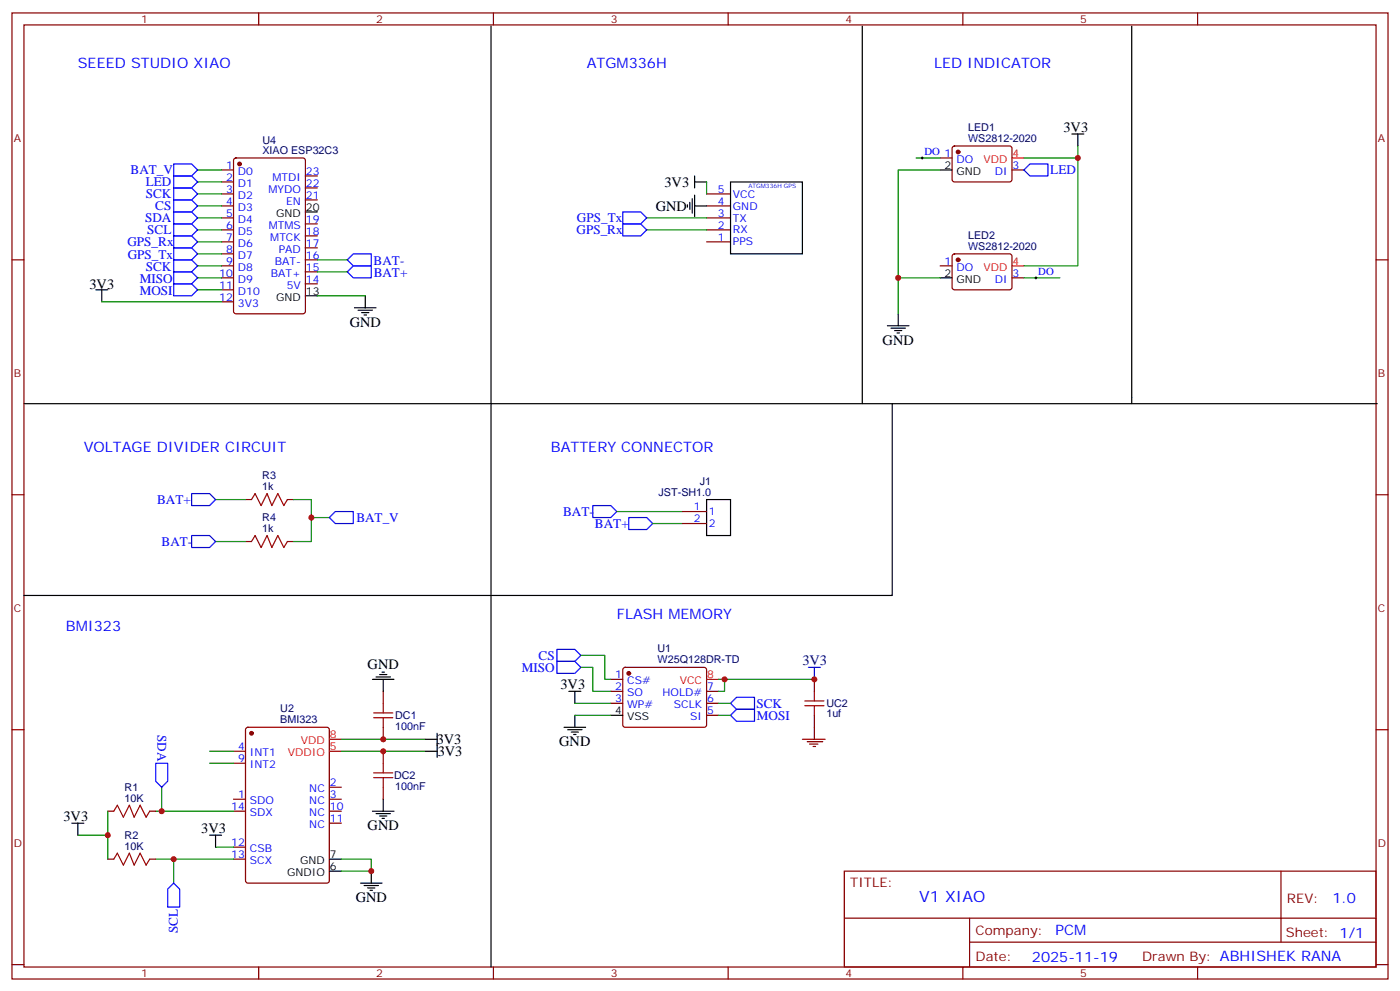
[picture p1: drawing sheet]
<svg xmlns="http://www.w3.org/2000/svg" width="412mm" height="292mm" viewBox="0 0 412 292" stroke-linecap="round" stroke-linejoin="round" font-family="sans-serif">
<g fill="none" stroke="#870000" stroke-width=".35">
<path d="M3.5 3.8h405.4v284.3h-405.4zM7.1 7.3h398.2v277.3h-398.2zM76.2 3.8v3.5M145.3 3.8v3.5M214.5 3.8v3.5M283.6 3.8v3.5M352.8 3.8v3.5M65.3 57.1h3.5M65.3 50h3.5M65.3 53.6h3.5M69 46.7l.5-.2h19.8l.6 .4 .1 44.8-.5 .6-20 .1-.7-.5v-44.7zM90 51.8h3.5"/>
<path d="M90 55.3h3.5M90 58.8h3.5M208.1 57.1h7.1M276.9 46.5h3.6M280.7 43.2l.5-.2h16.5l.4 .7-.1 9.4-.6 .5-16.5-.1-.4-.7v-9.1zM298.1 50h3.5M3.5 76.5h3.6M65.3 60.6h3.5M65.3 64.1h3.5M65.3 67.7h3.5M65.3 71.2h3.5M65.3 78.2h3.5"/>
<path d="M65.3 74.7h3.5M90 76.5h3.5M90 65.9h3.5M90 69.4h3.5M90 73h3.5M208.1 60.6h7.1M208.1 64.1h7.1M208.1 67.7h7.1M208.1 71.2h7.1M276.9 78.2h3.6M280.7 74.9l.5-.2 16.5 .1 .4 .6-.1 9.5-.6 .4-16.5-.1-.4-.6v-9.2zM405.3 76.5h3.6"/>
<path d="M65.3 81.8h3.5M65.3 88.8h3.5M65.3 85.3h3.5M90 80h3.5M90 83.5h3.5M298.1 81.8h3.5M3.5 145.6h3.6M72.3 147h1.8M72.3 159.4h1.8M84.7 147h1.7M84.7 159.4h1.7M201.1 150.6h7"/>
<path d="M201.1 154.1h7M405.3 145.6h3.6M179.9 200h3.5M183.7 196.6l.4-.2h23.3l.5 .2 .2 .5v16.5l-.7 .5-23.5-.1-.5-.6v-16.3zM239.9 200v3.5M3.5 214.8h3.6M72.6 214.3l.4-.2h23.3l.7 .4v44.7l-.4 .7h-23.6l-.6-.4-.1-44.7zM112.9 203.5v3.5M112.9 214.1v3.5M179.9 203.5h3.5M179.9 207h3.5M208.1 203.5h3.6"/>
<path d="M208.1 207h3.6M208.1 210.5h3.6M239.9 210.5v3.6M405.3 214.8h3.6M31.7 238.8h1.8M44.1 238.8h1.8M68.8 221.1h3.5M68.8 224.6h3.5M68.8 235.2h3.5M68.8 238.8h3.5M97 235.2h3.5M97 238.8h3.5"/>
<path d="M97 231.7h3.5M112.9 221.1v3.5M112.9 231.7v3.5M31.7 252.9h1.8M44.1 252.9h1.8M68.8 249.3h3.5M68.8 252.9h3.5M97 242.3h3.5M248.7 256.4h156.6v28.2h-156.6zM377.3 256.4v20.9M248.7 270.2h156.5M285.6 277.3h119.6"/>
<path d="M285.6 270.2v14.2M3.5 283.9h3.6M76.2 284.6v3.5M145.3 284.6v3.5M214.5 284.6v3.5M283.6 284.6v3.5M352.8 284.6v3.5M405.3 283.9h3.6"/>
</g>
<g fill="none" stroke="#000" stroke-width=".35">
<path d="M144.6 7.7v276.9M254 7.7v111.1M333.4 7.7v111.1M315.7 39.4h3.6M317.5 39.4v3.6M203.2 59.5v2.2M203.9 58.5v4.2M204.6 53.6h3.5M204.6 51.8v3.5M204.6 57.4v6.4M215.2 53.6h21.2v21.1h-21.2zM276.9 50h3.6"/>
<path d="M90 62.4h3.5M202.5 60.3v.7M204.6 60.6h3.5M28.2 85.3h3.5M30 85.3v3.5M90 87.1h3.5M104.4 90.6h6.4M105.5 91.3h4.2M106.5 92h2.2M107.2 92.7h.7M107.6 87.1v3.5M261.4 95.9h6.4"/>
<path d="M262.5 96.6h4.2M263.5 97.3h2.1M264.2 98h.7M264.6 92.4v3.5M276.9 81.8h3.6M7.1 118.8h398.6M262.8 118.8v56.5h-255.7M208.1 147h7.1v10.6h-7.1zM109.7 200h6.4M110.8 199.2h4.2M111.8 198.5h2.1M112.5 197.8h.7"/>
<path d="M112.9 200v3.5M125.2 217.6h3.6M128.8 215.8v7.1M166.2 214.1h6.3M167.2 214.8h4.2M167.6 203.5h3.5M168.3 215.5h2.1M169 216.2h.7M169.3 203.5v3.5M169.3 210.5v3.6M179.9 210.5h3.5M109.7 238.8h6.4"/>
<path d="M110.8 239.5h4.2M112.9 235.2v3.6M125.2 221.1h3.6M21.2 242.3h3.5M22.9 242.3v3.5M61.7 245.8h3.6M63.5 245.8v3.5M97 256.4h3.5M97 252.9h3.5M106.2 259.9h6.3M109.4 256.4v3.5M111.8 240.2h2.1"/>
<path d="M112.5 240.9h.7M107.2 260.6h4.3M108.3 261.3h2.1M109 262h.7"/>
</g>
<g fill="#870000" stroke="#870000" stroke-width=".35">
<circle cx="74.1" cy="215.8" r=".53"/>
<circle cx="282.2" cy="76.5" r=".53"/>
<circle cx="282.2" cy="44.7" r=".53"/>
<circle cx="185.2" cy="198.2" r=".53"/>
<circle cx="70.6" cy="48.3" r=".53"/>
</g>
<path d="M298.1 46.5h3.5M298.1 78.2h3.5M208.1 200h3.6M97 217.6h3.5M97 221.1h3.5" fill="none" stroke="#f00" stroke-width=".35"/>
<g fill="none" stroke="#008700" stroke-width=".35">
<path d="M58.2 53.6h7.1M58.2 57.1h7.1M58.2 50h7.1M208.1 53.6v3.5M269.9 46.5h7M276.9 50h-12.3v31.8M317.5 43v3.5h-15.9M317.5 46.5v31.7h-15.9M58.2 64.1h7.1M58.2 67.7h7.1M58.2 60.6h7.1M58.2 71.2h7.1"/>
<path d="M58.2 74.7h7.1M58.2 78.2h7.1M93.5 76.5h8.8M190.5 64.1h17.6M190.5 67.7h17.6M30 88.8h35.3M58.2 81.8h7.1M58.2 85.3h7.1M93.5 87.1h14.1M93.5 80h8.8M276.9 81.8h-12.3v10.6M301.6 81.8h10.6"/>
<path d="M63.5 147h8.8M63.5 159.4h8.8M86.4 147h5.3v12.4h-5.3M91.7 152.3h5.3M181.7 150.6h19.4M192.3 154.1h8.8M171.1 196.4h3.5v7.1h5.3M171.1 192.9h7.1v7.1h1.7M211.7 200h28.2M213.4 200v3.5h-1.7M100.5 217.6h24.7M169.3 210.5h10.6"/>
<path d="M169.3 207h10.6M211.7 210.5h3.5M211.7 207h3.5M31.7 238.8v14.1M45.9 238.8h22.9M47.6 231.7v7.1M61.7 221.1h7.1M61.7 224.6h7.1M100.5 221.1h24.7M22.9 245.8h8.8M45.9 252.9h22.9M51.2 252.9v7"/>
<path d="M63.5 249.3h5.3M100.5 252.9h8.9v3.5h-8.9"/>
</g>
<g fill="none" stroke="#a10000" stroke-width=".35">
<path d="M74.1 147l1-1.7 1.8 3.5 1.8-3.5 1.4 3.5 1.7-3.5 1.8 3.5 1.1-1.8M74.1 159.4l1-1.8 1.8 3.5 1.8-3.5 1.4 3.5 1.7-3.5 1.8 3.5 1.1-1.7M110.1 209.8h5.6M110.1 211.2h5.6M112.9 207v2.8M112.9 211.2v2.9M237.1 207.7h5.6M237.1 206.3h5.6M239.9 203.5v2.8M239.9 207.7v2.8M33.5 238.8l1.1-1.8 1.7 3.5 1.8-3.5 1.4 3.5 1.8-3.5 1.7 3.5 1.1-1.7M110.1 227.5h5.6"/>
<path d="M110.1 228.9h5.6M112.9 224.6v2.9M112.9 228.9v2.8M33.5 252.9l1.1-1.8 1.7 3.5 1.8-3.5 1.4 3.5 1.8-3.5 1.7 3.5 1.1-1.7"/>
</g>
<g fill="none" stroke="#00f" stroke-width=".35">
<path d="M51.2 51.8h5.2l1.8 1.8-1.8 1.7h-5.2zM51.2 55.3h5.2l1.8 1.8-1.8 1.7h-5.2zM51.2 58.8h5.2l1.8 1.8-1.8 1.8h-5.2zM51.2 48.3h5.2l1.8 1.7-1.8 1.8h-5.2zM303.4 48.3h5.3v3.5h-5.3l-1.8-1.8zM51.2 65.9h5.2l1.8 1.8-1.8 1.7h-5.2zM51.2 62.4h5.2l1.8 1.7-1.8 1.8h-5.2zM51.2 69.4h5.2l1.8 1.8-1.8 1.8h-5.2zM51.2 76.5h5.2l1.8 1.7-1.8 1.8h-5.2zM51.2 73h5.2l1.8 1.7-1.8 1.8h-5.2zM104.1 78.2h5.3v3.6h-5.3l-1.8-1.8zM104.1 74.7h5.3v3.5h-5.3l-1.8-1.7z"/>
<path d="M183.4 65.9h5.3l1.8 1.8-1.8 1.7h-5.3zM183.4 62.4h5.3l1.8 1.7-1.8 1.8h-5.3zM51.2 83.5h5.2l1.8 1.8-1.8 1.8h-5.2zM51.2 80h5.2l1.8 1.8-1.8 1.7h-5.2zM56.4 145.3h5.3l1.8 1.7-1.8 1.8h-5.3zM56.4 157.6h5.3l1.8 1.8-1.8 1.7h-5.3zM97 152.3l1.8-1.7h5.3v3.5h-5.3zM174.6 148.8h5.3l1.8 1.8-1.8 1.7h-5.3zM185.2 152.3h5.3l1.8 1.8-1.8 1.8h-5.3zM164 194.7h5.3l1.8 1.7-1.8 1.8h-5.3zM164 191.1h5.3l1.8 1.8-1.8 1.8h-5.3zM238.1 196.4h3.6"/>
<path d="M239.9 196.4v3.6M215.2 210.5l1.8-1.7h5.2v3.5h-5.2zM215.2 207l1.8-1.8h5.2v3.6h-5.2zM45.9 224.6h3.5v5.3l-1.8 1.8-1.7-1.8zM51.2 259.9l1.7 1.8v5.3h-3.5v-5.3z"/>
</g>
<path d="M236.4 217.6h6.7M237.8 218.3h4.6M238.5 219h2.4M239.5 219.7h.7M239.9 214.1v3.5" fill="none" stroke="#800000" stroke-width=".35"/>
<path d="M271.3 46.5h.7M271.6 46.1v.7M304.8 81.8h.7M305.2 81.4v.7" fill="none" stroke="#000" stroke-width=".29"/>
<g fill="#c00">
<circle cx="31.8" cy="245.8" r=".88"/>
<circle cx="109.4" cy="256.4" r=".88"/>
<circle cx="47.6" cy="238.8" r=".88"/>
<circle cx="51.2" cy="252.9" r=".88"/>
<circle cx="112.9" cy="217.6" r=".88"/>
<circle cx="112.9" cy="221.1" r=".88"/>
<circle cx="91.7" cy="152.3" r=".88"/>
<circle cx="239.9" cy="200" r=".88"/>
<circle cx="213.4" cy="200" r=".88"/>
<circle cx="264.6" cy="81.8" r=".88"/>
<circle cx="317.5" cy="46.5" r=".88"/>
</g>
<text font-size="4.6" fill="#00f" x="270.8" y="265.4">V1 XIAO</text>
<g font-size="4.2" fill="#00f">
<text x="22.9" y="20">SEEED STUDIO XIAO</text>
<text x="172.9" y="20">ATGM336H</text>
<text x="275.2" y="20">LED INDICATOR</text>
<text x="24.7" y="132.9">VOLTAGE DIVIDER CIRCUIT</text>
<text x="162.3" y="132.9">BATTERY CONNECTOR</text>
<text x="19.4" y="185.8">BMI323</text>
<text x="181.7" y="182.3">FLASH MEMORY</text>
<text x="392.5" y="265.7">1.0</text>
<text x="310.9" y="275.2">PCM</text>
<text x="304" y="283">2025-11-19</text>
</g>
<g font-size="4.2">
<text x="313.3" y="38.7">3V3</text>
<text x="195.7" y="55">3V3</text>
<text x="193.1" y="62">GND</text>
<text x="26.3" y="84.9">3V3</text>
<text x="103" y="96.2">GND</text>
<text x="260" y="101.5">GND</text>
<text x="108.3" y="196.8">GND</text>
<text x="165.1" y="202.8">3V3</text>
<text x="128.6" y="219">3V3</text>
<text x="164.7" y="219.7">GND</text>
<text x="128.9" y="222.5">3V3</text>
<text x="18.7" y="241.6">3V3</text>
<text x="59.3" y="245.1">3V3</text>
<text x="108.3" y="244.4">GND</text>
<text x="104.8" y="265.6">GND</text>
</g>
<text font-size="4.2" fill="#000080" x="236.4" y="195.7">3V3</text>
<g font-size="3.9" fill="#00f">
<text x="38.5" y="51.2">BAT_V</text>
<text x="309.4" y="51.2">LED</text>
<text x="42.9" y="54.8">LED</text>
<text x="43" y="58.2">SCK</text>
<text x="42.7" y="65.3">SDA</text>
<text x="45.8" y="61.9">CS</text>
<text x="169.9" y="65.4">GPS_Tx</text>
<text x="43.4" y="68.9">SCL</text>
<text x="169.8" y="69">GPS_Rx</text>
<text x="37.5" y="72.5">GPS_Rx</text>
<text x="37.7" y="76.2">GPS_Tx</text>
<text x="41.2" y="83.4">MISO</text>
<text x="43" y="79.9">SCK</text>
<text x="110.1" y="78">BAT-</text>
<text x="110.1" y="81.6">BAT+</text>
<text x="41.2" y="86.9">MOSI</text>
<text x="46.3" y="148.2">BAT+</text>
<text x="105" y="153.6">BAT_V</text>
<text x="165.9" y="151.8">BAT-</text>
<text x="175.3" y="155.3">BAT+</text>
<text x="47.6" y="160.6">BAT-</text>
<text x="153.7" y="197.7">MISO</text>
<text x="158.6" y="194.2">CS</text>
<text x="222.8" y="208.3">SCK</text>
<text x="223" y="211.8">MOSI</text>
<text x="46.4" y="216.4" transform="rotate(90 46.4 216.4)">SDA</text>
<text x="52.4" y="274.6" transform="rotate(-90 52.4 274.6)">SCL</text>
</g>
<g font-size="3.9" fill="#800">
<text x="250.5" y="261">TITLE:</text>
<text x="379.1" y="265.7">REV:</text>
<text x="287.4" y="275.2">Company:</text>
<text x="378.7" y="275.8">Sheet: 1/1</text>
<text x="287.4" y="282.9">Date:</text>
<text x="336.4" y="282.9">Drawn By: ABHISHEK RANA</text>
</g>
<g font-size="3.2" fill="#800">
<text x="41.6" y="6.8">1</text>
<text x="110.8" y="6.8">2</text>
<text x="179.9" y="6.8">3</text>
<text x="249.1" y="6.8">4</text>
<text x="318.2" y="6.8">5</text>
<text x="4.1" y="41.9">A</text>
<text x="405.9" y="41.9">A</text>
<text x="4.1" y="111.1">B</text>
<text x="405.9" y="111.1">B</text>
<text x="4.1" y="180.2">C</text>
<text x="405.9" y="180.2">C</text>
<text x="4.1" y="249.3">D</text>
<text x="405.9" y="249.3">D</text>
<text x="41.6" y="287.6">1</text>
<text x="110.8" y="287.6">2</text>
<text x="179.9" y="287.6">3</text>
<text x="249.1" y="287.6">4</text>
<text x="318.2" y="287.6">5</text>
</g>
<g font-size="3.2" fill="#000080">
<text x="285.2" y="41.8">WS2812-2020</text>
<text x="285.2" y="38.6">LED1</text>
<text x="77.3" y="45.4">XIAO ESP32C3</text>
<text x="77.3" y="42.3">U4</text>
<text x="285.2" y="70.3">LED2</text>
<text x="285.2" y="73.6">WS2812-2020</text>
<text x="77.3" y="141">R3</text>
<text x="206.2" y="142.7">J1</text>
<text x="77.3" y="144.2">1k</text>
<text x="194" y="145.9">JST-SH1.0</text>
<text x="77.3" y="153.3">R4</text>
<text x="77.3" y="156.6">1k</text>
<text x="193.7" y="195.3">W25Q128DR-TD</text>
<text x="193.7" y="192">U1</text>
<text x="82.6" y="209.7">U2</text>
<text x="243.4" y="208.2">UC2</text>
<text x="82.6" y="212.9">BMI323</text>
<text x="116.4" y="214.9">100nF</text>
<text x="116.4" y="211.7">DC1</text>
<text x="243.4" y="211.1">1uf</text>
<text x="36.7" y="232.8">R1</text>
<text x="116.1" y="229.3">DC2</text>
<text x="116.4" y="232.5">100nF</text>
<text x="36.7" y="235.9">10K</text>
<text x="36.7" y="250">10K</text>
<text x="36.7" y="246.9">R2</text>
</g>
<g font-size="3.2" fill="#00f">
<text x="272.3" y="45.6">DO 1</text>
<text x="281.8" y="47.9">DO</text>
<text x="66.6" y="53.2">2</text>
<text x="66.6" y="49.7">1</text>
<text x="70.1" y="51.4">D0</text>
<text x="80.2" y="53.2">MTDI</text>
<text x="90.1" y="51.4">23</text>
<text x="293" y="51.4">DI</text>
<text x="298.3" y="49.7">3</text>
<text x="66.6" y="56.7">3</text>
<text x="70.1" y="58.5">D2</text>
<text x="70.1" y="55">D1</text>
<text x="79.1" y="56.7">MYDO</text>
<text x="90.1" y="55">22</text>
<text x="90.1" y="58.5">21</text>
<text x="211.4" y="56.7">5</text>
<text x="215.9" y="58.1">VCC</text>
<text x="66.6" y="63.8">5</text>
<text x="66.6" y="60.3">4</text>
<text x="70.1" y="65.5">D4</text>
<text x="70.1" y="62">D3</text>
<text x="84.3" y="60.3">EN</text>
<text x="90.1" y="65.5">19</text>
<text x="211.4" y="60.3">4</text>
<text x="211.4" y="63.8">3</text>
<text x="215.9" y="61.7">GND</text>
<text x="215.9" y="65.2">TX</text>
<text x="66.6" y="70.8">7</text>
<text x="66.6" y="67.3">6</text>
<text x="70.1" y="69.1">D5</text>
<text x="79.2" y="67.3">MTMS</text>
<text x="79.6" y="70.8">MTCK</text>
<text x="90.1" y="69.1">18</text>
<text x="211.4" y="67.3">2</text>
<text x="211.4" y="70.8">1</text>
<text x="215.9" y="68.7">RX</text>
<text x="66.6" y="77.9">9</text>
<text x="66.6" y="74.4">8</text>
<text x="70.1" y="76.1">D7</text>
<text x="70.1" y="72.6">D6</text>
<text x="80.9" y="77.9">BAT-</text>
<text x="82.1" y="74.4">PAD</text>
<text x="90.1" y="72.6">17</text>
<text x="90.1" y="76.1">16</text>
<text x="215.9" y="72.2">PPS</text>
<text x="278.3" y="77.9">1</text>
<text x="64.6" y="81.4">10</text>
<text x="70.1" y="83.2">D9</text>
<text x="70.1" y="79.7">D8</text>
<text x="79.8" y="81.4">BAT+</text>
<text x="90.1" y="79.7">15</text>
<text x="90.1" y="83.2">14</text>
<text x="281.8" y="79.7">DO</text>
<text x="293" y="83.2">DI</text>
<text x="298.3" y="81.4">3</text>
<text x="305.9" y="80.9">DO</text>
<text x="64.6" y="88.5">12</text>
<text x="64.6" y="84.9">11</text>
<text x="70.1" y="86.7">D10</text>
<text x="84.5" y="84.9">5V</text>
<text x="70.1" y="90.2">3V3</text>
<text x="204.4" y="150.2">1</text>
<text x="204.4" y="153.7">2</text>
<text x="208.8" y="151.6">1</text>
<text x="208.8" y="155.2">2</text>
<text x="181.3" y="199.6">1</text>
<text x="181.3" y="203.1">2</text>
<text x="184.7" y="201.4">CS#</text>
<text x="208.3" y="203.1">7</text>
<text x="181.3" y="206.7">3</text>
<text x="184.7" y="204.9">SO</text>
<text x="184.7" y="208.4">WP#</text>
<text x="195.1" y="204.9">HOLD#</text>
<text x="198.5" y="208.4">SCLK</text>
<text x="208.3" y="206.7">6</text>
<text x="203.3" y="211.9">SI</text>
<text x="208.3" y="210.2">5</text>
<text x="70.1" y="220.8">4</text>
<text x="70.1" y="224.3">9</text>
<text x="73.6" y="222.5">INT1</text>
<text x="73.6" y="226.1">INT2</text>
<text x="91.1" y="233.1">NC</text>
<text x="97.2" y="231.4">2</text>
<text x="68.1" y="238.4">14</text>
<text x="70.1" y="234.9">1</text>
<text x="73.6" y="236.6">SDO</text>
<text x="91.1" y="236.6">NC</text>
<text x="97.2" y="238.4">10</text>
<text x="97.2" y="234.9">3</text>
<text x="73.6" y="240.2">SDX</text>
<text x="91.1" y="243.7">NC</text>
<text x="91.1" y="240.2">NC</text>
<text x="97.2" y="241.9">11</text>
<text x="68.1" y="249">12</text>
<text x="73.6" y="250.8">CSB</text>
<text x="68.1" y="252.5">13</text>
<text x="73.6" y="254.3">SCX</text>
</g>
<g font-size="3.2" fill="#f00">
<text x="289.7" y="47.9">VDD</text>
<text x="298.3" y="46.1">4</text>
<text x="298.3" y="77.9">4</text>
<text x="289.7" y="79.7">VDD</text>
<text x="200.2" y="201.4">VCC</text>
<text x="208.3" y="199.6">8</text>
<text x="88.6" y="219">VDD</text>
<text x="97.2" y="220.8">5</text>
<text x="97.2" y="217.2">8</text>
<text x="84.8" y="222.5">VDDIO</text>
</g>
<g font-size="3.2">
<text x="278.3" y="49.7">2</text>
<text x="281.8" y="51.4">GND</text>
<text x="81.4" y="63.8">GND</text>
<text x="90.1" y="62">20</text>
<text x="278.3" y="81.4">2</text>
<text x="281.8" y="83.2">GND</text>
<text x="81.4" y="88.5">GND</text>
<text x="90.1" y="86.7">13</text>
<text x="181.3" y="210.2">4</text>
<text x="184.7" y="211.9">VSS</text>
<text x="84.6" y="257.8">GNDIO</text>
<text x="88.4" y="254.3">GND</text>
<text x="97.2" y="256">6</text>
<text x="97.2" y="252.5">7</text>
</g>
<text font-size="1.8" fill="#00f" x="220.5" y="55.3">ATGM336H GPS</text>
</svg>
